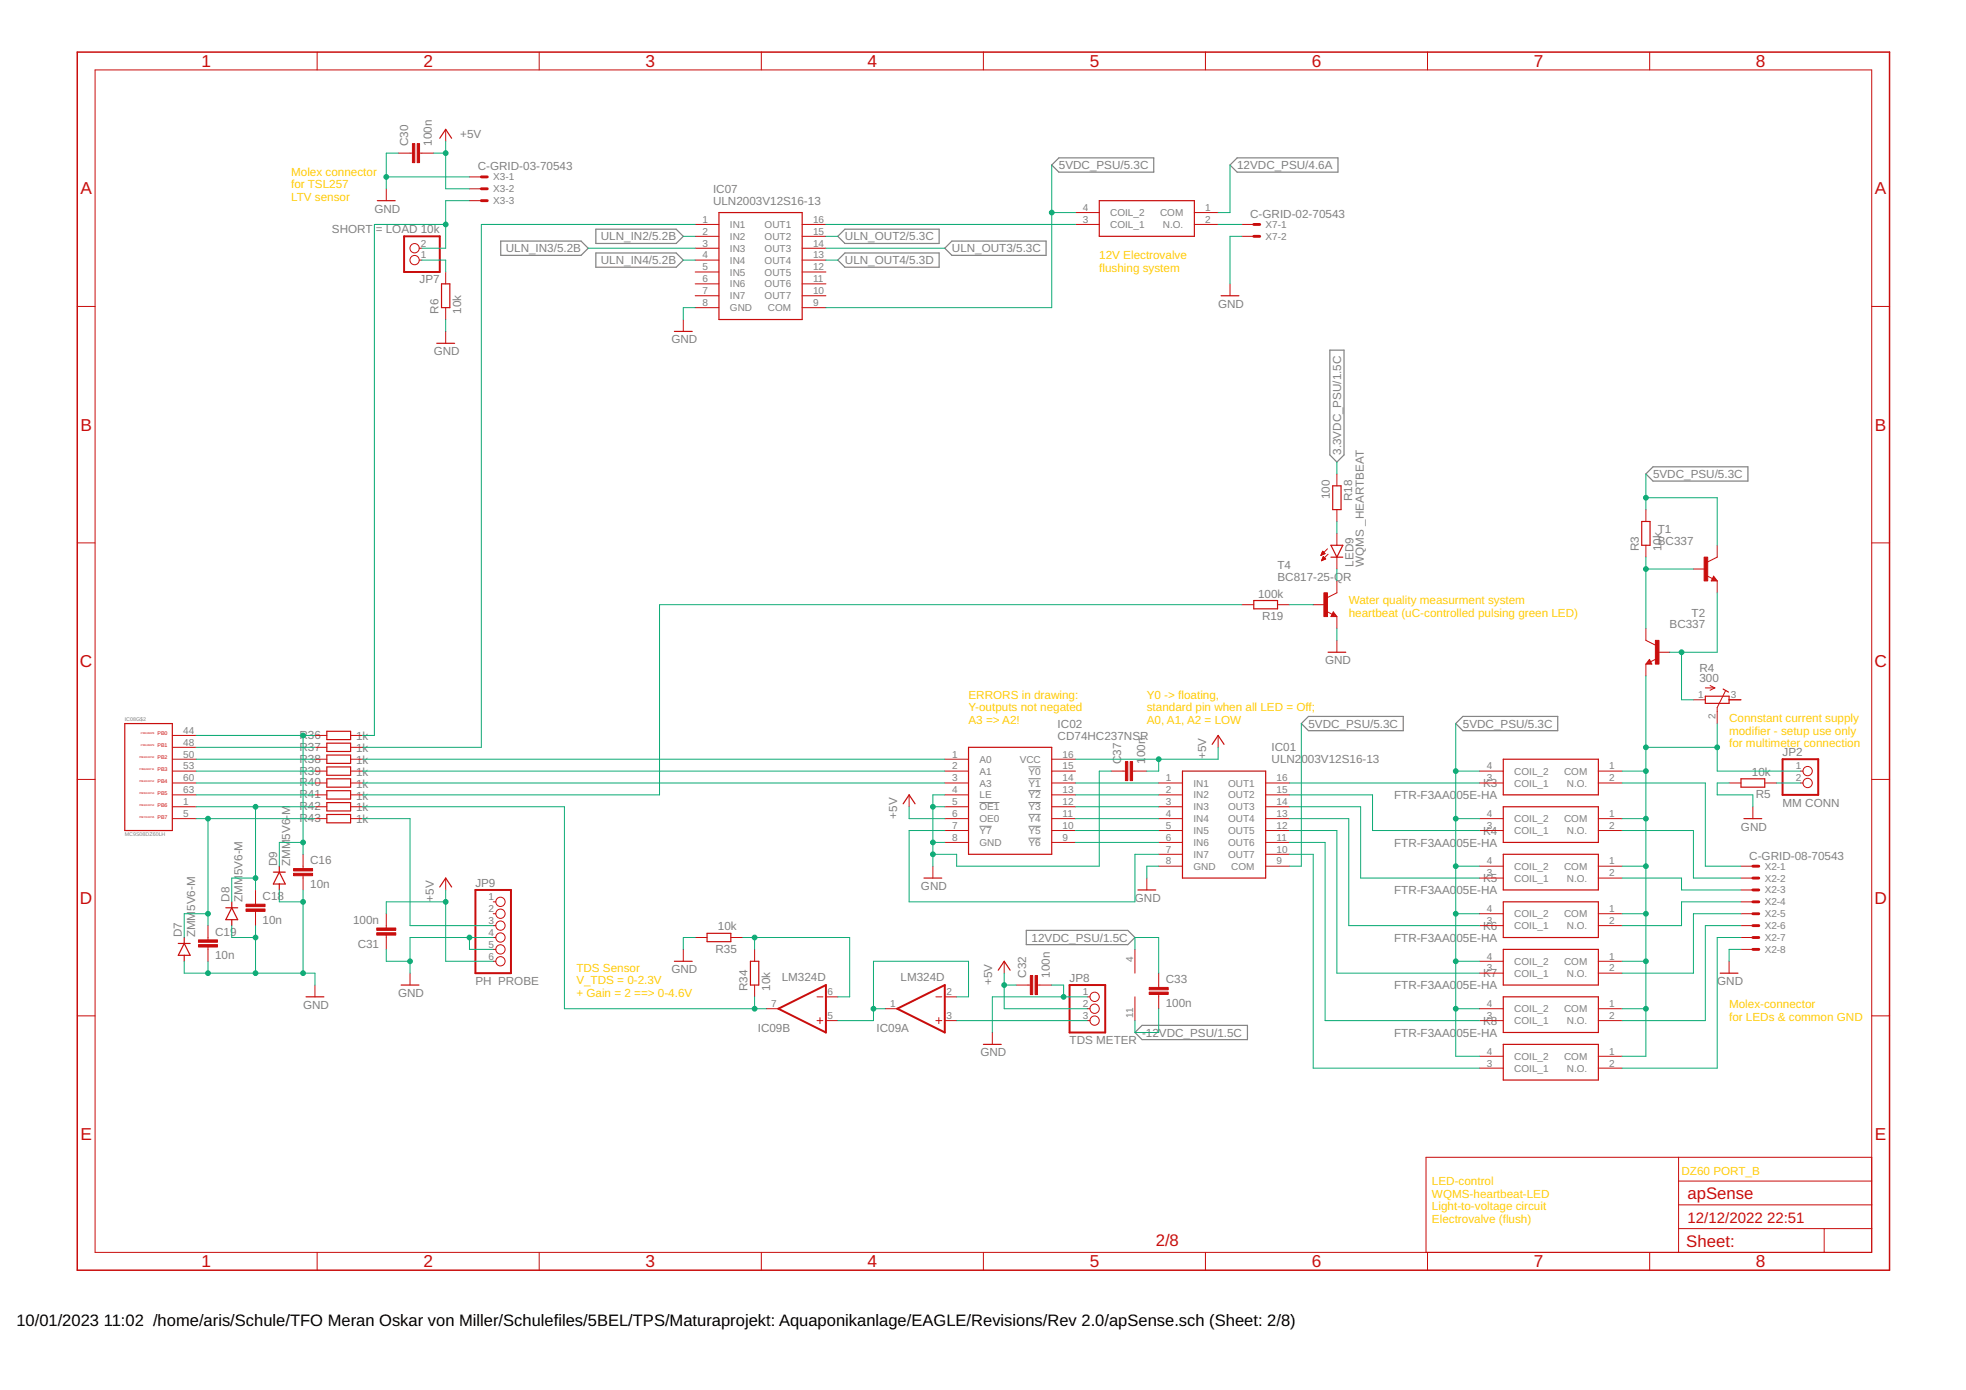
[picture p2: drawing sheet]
<svg xmlns="http://www.w3.org/2000/svg" width="420mm" height="297mm" viewBox="0 0 420 297" stroke-linecap="round" stroke-linejoin="round" font-family="sans-serif">
<path d="M209.3 171.5h4.3M209.3 176.6h2.6M219.8 171.5h2.6M219.8 176.6h2.6M219.8 163.9h2.6M219.8 166.4h2.6M219.8 169h2.6M219.8 174h2.6M219.8 179.1h2.6" fill="none" stroke="#808080" stroke-width=".21"/>
<g fill="none" stroke="#808080" stroke-width=".25">
<path d="M224.8 35.3l1.5-1.6h20.3v3.1h-20.3zM264.4 33.7h21.5v3.1h-21.5l-1.5-1.5zM107 51.5h17.2l1.5 1.5-1.5 1.6h-17.2zM127.3 49h17.2l1.5 1.5-1.5 1.5h-17.2zM127.3 54.1h17.2l1.5 1.5-1.5 1.5h-17.2zM179 50.5l1.6-1.5h20.1v3h-20.1zM179 55.6l1.6-1.5h20.1v3h-20.1zM201.9 53l1.5-1.5h20.2v3.1h-20.2zM284.2 74.8h3v22.4l-1.5 1.5-1.5-1.5zM353.3 99.8h20.2v3h-20.2l-1.6-1.5zM279.6 153.1h20.3v3h-20.3l-1.5-1.5zM312.6 153.1h20.3v3h-20.3l-1.5-1.5z"/>
<path d="M219.3 198.8h21.7l1.5 1.5-1.5 1.6h-21.7zM242.5 220.6l1.6-1.5h22.5v3.1h-22.5z"/>
</g>
<g fill="none" stroke="#c90d0c" stroke-width=".21">
<path d="M20.3 14.9h379.7v252.7h-379.7zM67.8 11.1v3.8M115.2 11.1v3.8M162.7 11.1v3.8M210.2 11.1v3.8M257.6 11.1v3.8M305.1 11.1v3.8M352.6 11.1v3.8M85.1 32.7h3M89.7 32.7h3M95.2 27.6v2.6M100.3 37.8h2.6"/>
<path d="M82.5 40.3v2.6M89.6 53h.6M89.6 55.6h.6M95.2 58.1v2.6M100.3 40.3h2.6M100.3 42.9h2.6M148.6 48h5M148.6 50.5h5M148.6 53h5M148.6 55.6h5M148.6 58.1h5M171.4 48h5.1"/>
<path d="M171.4 50.5h5.1M171.4 53h5.1M171.4 55.6h5.1M171.4 58.1h5.1M229.8 48h5.1M229.8 45.4h5.1M255.2 48h5.1M255.2 45.4h5.1M265.4 48h2.5M265.4 50.5h2.5M16.5 65.5h3.8M95.2 65.7v2.6"/>
<path d="M95.2 70.8v2.6M146 68.3v2.5M148.6 60.7h5M148.6 63.2h5M148.6 65.7h5M171.4 60.7h5.1M171.4 63.2h5.1M171.4 65.7h5.1M262.9 60.7v2.5M400 65.5h3.8M16.5 116h3.8M282.3 118.6h.2"/>
<path d="M282.4 118.5h.3M282.4 118.4h.6M282.4 119.8h.1M282.5 118.2h.6M282.5 119.7h.2M282.5 118.1h.5M282.5 119.6h.5M282.6 118h.3M282.6 119.4h.7M282.6 117.9h.2M282.6 119.3h.6M282.7 117.8l.5 .5-.9 .4z"/>
<path d="M282.7 119.2h.4M282.7 119.1h.3M282.8 119h.1M282.8 118.9l.5 .5-.9 .4zM283.7 117.3l-1.4 1.4M283.8 118.4l-1.4 1.4M285.7 101.3v2.5M285.7 108.9v2.5M285.7 114v2.5M285.7 119.1v2.5M351.7 108.9v2.5M351.7 116.5v2.6"/>
<path d="M367 116.5v2.6l-2 1M400 116h3.8M265.4 129.2h2.5M273 129.2h2.6M280.6 129.2h2.6M283.5 130.6l1.2 .7M284.9 130.7l.8 1.1h-1.3zM285.7 124.1v2.6l-2 1M285.7 131.8v2.5M285.7 136.8v2.6M351.7 134.3v2.5l2.1 1.1M354.3 139.4h2.5"/>
<path d="M361.9 121.6h2.5M364.8 123l1.2 .7M366.2 123.1l.8 1h-1.3zM367 124.1v2.6M36.8 157.2h5.1M36.8 159.7h5.1M67.3 157.2h2.5M67.3 159.7h2.5M74.9 157.2h2.6M74.9 159.7h2.6M260.3 157.2v2.5M351.7 141.9v2.6"/>
<path d="M352.5 140.9l.5 1h-1.3zM354 140.8l-1.3 .6M361.9 149.5h2.5M364.4 147h2.1M365.5 146.5l1 .5M366.5 147l-1 .5M368.7 147.7l-1.7 3.5v3.4M369.5 149.5h2.6M16.5 166.6h3.8M36.8 164.8h5.1M36.8 167.3h5.1M36.8 169.9h5.1"/>
<path d="M36.8 172.4h5.1M36.8 174.9h5.1M36.8 162.2h5.1M67.3 164.8h2.5M67.3 167.3h2.5M67.3 169.9h2.5M67.3 172.4h2.5M67.3 174.9h2.5M67.3 162.2h2.5M74.9 164.8h2.6M74.9 167.3h2.6M74.9 169.9h2.6"/>
<path d="M74.9 172.4h2.6M74.9 174.9h2.6M74.9 162.2h2.6M194.3 169.9v2.5M201.9 164.8h5.1M201.9 167.3h5.1M201.9 169.9h5.1M201.9 172.4h5.1M201.9 174.9h5.1M201.9 177.5h5.1M201.9 162.2h5.1M224.8 164.8h5"/>
<path d="M224.8 167.3h5M224.8 169.9h5M224.8 172.4h5M224.8 174.9h5M224.8 177.5h5M224.8 162.2h5M237.5 164.8h3M242 164.8h3.1M247.6 167.3h5.1M247.6 169.9h5.1M247.6 172.4h5.1M247.6 174.9h5.1"/>
<path d="M247.6 177.5h5.1M270.5 167.3h5.1M270.5 169.9h5.1M270.5 172.4h5.1M270.5 174.9h5.1M270.5 177.5h5.1M316.2 164.8h5.1M316.2 167.3h5.1M316.2 174.9h5.1M316.2 177.5h5.1M341.6 164.8h5.1M341.6 167.3h5.1"/>
<path d="M341.6 174.9h5.1M341.6 177.5h5.1M369.5 167.3h2.6M374.6 172.4v2.5M377.1 167.3h2.6M384.8 164.8h.5M384.8 167.3h.5M400 166.6h3.8M44.4 197.8v3.1M54.6 190.2v3M54.6 194.8v3M64.8 182.6v3"/>
<path d="M64.8 187.1v3.1M82.5 195.3v3M82.5 199.8v3.1M95.2 187.6v2.6M105.4 195.3h.6M105.4 197.8h.6M105.4 192.7h.6M199.4 185.1v2.5M201.9 180h5.1M224.8 180h5M245.1 187.6v2.6M247.6 180h5.1"/>
<path d="M247.6 182.6h5.1M247.6 185.1h5.1M270.5 180h5.1M270.5 182.6h5.1M270.5 185.1h5.1M316.2 185.1h5.1M316.2 187.6h5.1M316.2 195.3h5.1M316.2 197.8h5.1M341.6 185.1h5.1M341.6 187.6h5.1M341.6 195.3h5.1"/>
<path d="M341.6 197.8h5.1M372.1 185.1h2.5M372.1 187.6h2.5M372.1 195.3h2.5M372.1 197.8h2.5M372.1 190.2h2.5M372.1 192.7h2.5M16.5 217.1h3.8M44.4 202.4v3M67.3 210.5v2.5M87.6 208v2.5M105.4 205.4h.6"/>
<path d="M105.4 200.3h.6M105.4 202.9h.6M146 202.9v2.5M148.6 200.3h2.5M156.2 200.3h2.5M161.3 202.9v2.5M161.3 210.5v2.5M163.8 215.6h2.5M174.6 218.1h1.3M174.6 213h1.3M175.2 217.5v1.2M176.5 218.1h2.5"/>
<path d="M176.5 213h2.5M189.2 215.6h2.5M200 218.1h1.3M200 213h1.3M200.6 217.5v1.2M201.9 218.1h2.5M201.9 213h2.5M214.6 205.4v2.6M217.1 210.5h3.1M221.7 210.5h3.1M232.4 215.6h.5M232.4 218.1h.5"/>
<path d="M232.4 213h.5M242.5 202.9v5.1M242.5 213v5.1M247.6 208v3M247.6 212.5v3.1M316.2 205.4h5.1M316.2 208h5.1M316.2 215.6h5.1M316.2 218.1h5.1M341.6 205.4h5.1M341.6 208h5.1M341.6 215.6h5.1"/>
<path d="M341.6 218.1h5.1M369.5 205.4v2.6M372.1 200.3h2.5M372.1 202.9h2.5M400 217.1h3.8M212.1 220.6v2.6M316.2 225.7h5.1M316.2 228.3h5.1M341.6 225.7h5.1M341.6 228.3h5.1M358.7 247.3v20.3M358.7 257.5h41.3"/>
<path d="M358.7 252.4h41.3M400 247.3h-95.2v20.3M67.8 267.6v3.8M115.2 267.6v3.8M162.7 267.6v3.8M210.2 267.6v3.8M257.6 267.6v3.8M305.1 267.6v3.8M352.6 267.6v3.8M358.7 262.6h41.3M389.8 262.6v5"/>
<circle cx="88.6" cy="55.6" r=".99"/>
<circle cx="88.6" cy="53" r=".99"/>
<circle cx="386.3" cy="167.3" r=".99"/>
<circle cx="386.3" cy="164.8" r=".99"/>
<circle cx="107" cy="197.8" r=".99"/>
<circle cx="107" cy="192.7" r=".99"/>
<circle cx="107" cy="195.3" r=".99"/>
<circle cx="107" cy="200.3" r=".99"/>
<circle cx="107" cy="202.9" r=".99"/>
<circle cx="107" cy="205.4" r=".99"/>
<circle cx="233.9" cy="213" r=".99"/>
<circle cx="233.9" cy="215.6" r=".99"/>
<circle cx="233.9" cy="218.1" r=".99"/>
</g>
<path d="M16.5 11.1h387.3v260.3h-387.3z" fill="none" stroke="#c90d0c" stroke-width=".32"/>
<g fill="none" stroke="#c90d0c" stroke-width=".25">
<path d="M94 29.5l1.2-1.9 1.3 1.9M80.6 42.9h3.9M153.6 45.4h17.8v22.9h-17.8zM234.9 42.9h20.3v7.6h-20.3zM93.3 73.4h3.9M94.4 60.7h1.7v5h-1.7zM144.1 70.8h3.8M261 63.2h3.8M284.4 116.5h2.6l-1.3 2.6zM284.4 119.1h2.6M284.8 103.8h1.8v5.1h-1.8zM350.9 111.4h1.7v5.1h-1.7z"/>
<path d="M267.9 128.3h5.1v1.8h-5.1zM283.8 139.4h3.8M284.9 131.3l.2 .2h-.4l.2-.5 .6 .6h-.8M366.2 123.6l.2 .3h-.4l.2-.5 .5 .6h-.7M26.7 154.6h10.1v22.9h-10.1zM69.8 156.3h5.1v1.8h-5.1zM69.8 158.8h5.1v1.8h-5.1zM207 159.7h17.8v22.9h-17.8zM259.1 159.1l1.2-1.9 1.3 1.9M352.5 141.4l-.1 .3h.4l-.3-.5-.5 .6h.8M364.4 148.8h5.1v1.5h-5.1zM368.3 147.3l1.1 .6"/>
<path d="M69.8 166.4h5.1v1.8h-5.1zM69.8 161.4h5.1v1.7h-5.1zM69.8 163.9h5.1v1.8h-5.1zM69.8 169h5.1v1.8h-5.1zM69.8 171.5h5.1v1.8h-5.1zM69.8 174.1h5.1v1.7h-5.1zM193 171.8l1.3-1.9 1.3 1.9M252.7 164.8h17.8v22.8h-17.8zM321.3 162.2h20.3v7.7h-20.3zM321.3 172.4h20.3v7.6h-20.3zM372.1 166.4h5v1.8h-5zM372.7 174.9h3.8"/>
<path d="M48.3 194h2.5M49.5 194l1.3 2.5h-2.5zM49.5 192.7v1.3M49.5 196.5v1.3M58.4 186.4h2.6M59.7 186.4l1.3 2.5h-2.6zM59.7 185.1v1.3M59.7 188.9v1.3M94 189.5l1.2-1.9 1.3 1.9M151.1 199.5h5.1v1.7h-5.1zM197.5 187.6h3.8M243.2 190.2h3.8"/>
<path d="M321.3 182.6h20.3v7.6h-20.3zM321.3 192.7h20.3v7.6h-20.3zM38.1 201.6h2.5M39.4 201.6l1.2 2.6h-2.5zM39.4 200.3v1.3M39.4 204.2v1.2M65.4 213h3.8M85.7 210.5h3.8M144.1 205.4h3.8M160.4 205.4h1.8v5.1h-1.8zM213.3 207.3l1.3-1.9 1.3 1.9M321.3 202.9h20.3v7.6h-20.3z"/>
<path d="M321.3 213h20.3v7.6h-20.3zM367.6 208h3.8M210.2 223.2h3.8M321.3 223.2h20.3v7.6h-20.3z"/>
</g>
<g fill="#c90d0c" stroke="#c90d0c" stroke-width=".21">
<path d="M364.2 119.1h.8v5h-.8z"/>
<path d="M353.8 136.8h.7v5.1h-.7z"/>
<path d="M282.9 126.7h.8v5.1h-.8z"/>
<path d="M62.7 186.6h4.1v.5h-4.1z"/>
<path d="M62.7 185.6h4.1v.5h-4.1z"/>
<path d="M52.6 194.2h4v.6h-4z"/>
<path d="M52.6 193.2h4v.5h-4z"/>
<path d="M42.4 201.9h4.1v.5h-4.1z"/>
<path d="M42.4 200.9h4.1v.5h-4.1z"/>
<path d="M89.2 30.7h.5v4.1h-.5z"/>
<path d="M88.1 30.7h.5v4.1h-.5z"/>
<path d="M80.5 198.3h4.1v.5h-4.1z"/>
<path d="M80.5 199.3h4.1v.5h-4.1z"/>
<path d="M221.2 208.5h.5v4h-.5z"/>
<path d="M220.2 208.5h.5v4h-.5z"/>
<path d="M245.6 212h4.1v.5h-4.1z"/>
<path d="M245.6 211h4.1v.5h-4.1z"/>
<path d="M241.5 162.8h.5v4h-.5z"/>
<path d="M240.5 162.8h.5v4h-.5z"/>
</g>
<path d="M86.4 50.5h7.6v7.6h-7.6zM381 162.2h7.6v7.7h-7.6zM101.6 190.2h7.6v17.8h-7.6zM166.3 215.6l10.2-5.1v10.1zM191.7 215.6l10.2-5.1v10.1zM228.6 210.5h7.6v10.1h-7.6z" fill="none" stroke="#c90d0c" stroke-width=".42"/>
<g fill="none" stroke="#c90d0c" stroke-width=".61">
<path d="M102.9 37.8h1.2M102.9 40.3h1.2M102.9 42.9h1.2M267.9 50.5h1.3M267.9 48h1.3M374.6 185.1h1.3M374.6 187.6h1.3M374.6 190.2h1.3M374.6 192.7h1.3M374.6 195.3h1.3M374.6 197.8h1.3M374.6 200.3h1.3"/>
<path d="M374.6 202.9h1.3"/>
</g>
<g fill="none" stroke="#0dab76" stroke-width=".21">
<path d="M82.5 37.8h17.8M85.1 32.7h-2.6v7.6M92.7 32.7h2.5M95.2 30.2v10.1h5.1M224.8 35.3v30.4h-48.3M262.9 35.3v10.1h-2.6M90.2 55.6h5v2.5M95.2 48h-15.2v109.2h-2.5M100.3 42.9h-5.1v10.1h-5M125.7 53h22.9M146 50.5h2.6M146 55.6h2.6"/>
<path d="M148.6 48h-45.7v111.7h-25.4M176.5 50.5h2.5M176.5 48h53.3M176.5 53h25.4M176.5 55.6h2.5M224.8 45.4h5M260.3 48h5.1M265.4 50.5h-2.5v10.2M95.2 68.3v2.5M148.6 65.7h-2.6v2.6M285.7 98.7v2.6M285.7 111.4v2.6"/>
<path d="M351.7 101.3v7.6M351.7 119.1v15.2M351.7 106.4h15.3v10.1M265.4 129.2h-124.5v40.7h-63.4M275.6 129.2h5M285.7 121.6v2.5M285.7 134.3v2.5M351.7 121.6h10.2M359.4 139.4v10.1h2.5M367 126.7v12.7h-10.2M41.9 159.7h25.4M41.9 157.2h25.4"/>
<path d="M64.8 157.2v25.4M260.3 159.7v2.5h-30.5M278.1 154.6v30.5h-2.5M311.1 154.6v71.1h5.1M351.7 144.5v81.2h-5M351.7 159.7h15.3M367 154.6v10.2h17.8M41.9 174.9h25.4M41.9 164.8h25.4M41.9 167.3h25.4M41.9 172.4h25.4M41.9 169.9h25.4"/>
<path d="M41.9 162.2h25.4M44.4 174.9v22.9M54.6 172.4v17.8M77.5 172.4h43.1v43.2h43.2M77.5 174.9h10.1v22.9h17.8M77.5 164.8h124.4M77.5 167.3h124.4M77.5 162.2h124.4M194.3 172.4v2.5h7.6M199.4 172.4h2.5M201.9 177.5h-7.6v15.2h48.2v-10.1h5.1M201.9 169.9h-2.5v15.2"/>
<path d="M229.8 174.9h17.8M229.8 167.3h17.8M229.8 177.5h17.8M229.8 172.4h17.8M229.8 169.9h17.8M237.5 164.8h-2.6v20.3h-30.5v-2.5h-5M247.6 162.2v2.6h-2.5M275.6 174.9h12.6v22.9h28M275.6 167.3h40.6M275.6 177.5h10.1v30.5h30.5M275.6 169.9h17.7v7.6h22.9M275.6 172.4h15.2v15.2h25.4"/>
<path d="M311.1 174.9h5.1M311.1 164.8h5.1M346.7 167.3h17.7v17.8h7.7M346.7 174.9h5M346.7 164.8h5M346.7 177.5h15.2v10.1h10.2M369.5 167.3h-2.5v2.6h7.6v2.5M379.7 167.3h5.1M44.4 195.3h-5v5M49.5 197.8v2.5h5.1M54.6 187.6h-5.1v5.1M54.6 197.8v10.2"/>
<path d="M59.7 190.2v2.5h5.1M64.8 180h-5.1v5.1M64.8 190.2v17.8M95.2 190.2v15.2h10.2M95.2 192.7h-12.7v2.6M199.4 180h2.5M229.8 180h17.8M247.6 185.1h-2.5v2.5M275.6 182.6h5v45.7h35.6M275.6 180h7.6v38.1h33M311.1 195.3h5.1M311.1 185.1h5.1"/>
<path d="M346.7 195.3h5M346.7 185.1h5M346.7 187.6h12.7v2.6h12.7M372.1 195.3h-10.2v12.7h-15.2M372.1 192.7h-12.7v5.1h-12.7M372.1 197.8h-7.7v20.3h-17.7M39.4 205.4v2.6h27.9v2.5M44.4 205.4v2.6M82.5 202.9v2.5h5.1M100.3 200.3v2.6h5.1M105.4 200.3h-17.8v7.7M148.6 200.3h-2.6v2.6"/>
<path d="M158.7 200.3h22.9v12.7h-2.6M161.3 200.3v2.6M161.3 213v2.6M186.7 215.6h2.5M204.4 213h2.6v-7.6h-20.3v12.7h-7.7M204.4 218.1h28M214.6 208v7.6h17.8M214.6 210.5h2.5M224.8 210.5h2.5v2.5M232.4 213h-20.3v7.6M242.5 202.9v-2.6h5.1v7.7M247.6 215.6v5h-5.1v-2.5"/>
<path d="M311.1 215.6h5.1M311.1 205.4h5.1M346.7 215.6h5M346.7 205.4h5M372.1 200.3h-5.1v28h-20.3M372.1 202.9h-2.6v2.5"/>
</g>
<g fill="#0dab76" stroke="#0dab76" stroke-width=".21">
<circle cx="311.1" cy="215.6" r=".51"/>
<circle cx="311.1" cy="205.4" r=".51"/>
<circle cx="311.1" cy="195.3" r=".51"/>
<circle cx="311.1" cy="185.1" r=".51"/>
<circle cx="311.1" cy="174.9" r=".51"/>
<circle cx="311.1" cy="164.8" r=".51"/>
<circle cx="351.7" cy="106.4" r=".51"/>
<circle cx="224.8" cy="45.4" r=".51"/>
<circle cx="351.7" cy="121.6" r=".51"/>
<circle cx="359.4" cy="139.4" r=".51"/>
<circle cx="351.7" cy="159.7" r=".51"/>
<circle cx="367" cy="159.7" r=".51"/>
<circle cx="351.7" cy="164.8" r=".51"/>
<circle cx="351.7" cy="215.6" r=".51"/>
<circle cx="351.7" cy="205.4" r=".51"/>
<circle cx="351.7" cy="195.3" r=".51"/>
<circle cx="351.7" cy="185.1" r=".51"/>
<circle cx="351.7" cy="174.9" r=".51"/>
<circle cx="199.4" cy="180" r=".51"/>
<circle cx="199.4" cy="172.4" r=".51"/>
<circle cx="199.4" cy="182.6" r=".51"/>
<circle cx="82.5" cy="37.8" r=".51"/>
<circle cx="227.3" cy="213" r=".51"/>
<circle cx="100.3" cy="200.3" r=".51"/>
<circle cx="87.6" cy="205.4" r=".51"/>
<circle cx="54.6" cy="208" r=".51"/>
<circle cx="64.8" cy="208" r=".51"/>
<circle cx="64.8" cy="192.7" r=".51"/>
<circle cx="54.6" cy="200.3" r=".51"/>
<circle cx="44.4" cy="208" r=".51"/>
<circle cx="247.6" cy="162.2" r=".51"/>
<circle cx="95.2" cy="32.7" r=".51"/>
<circle cx="214.6" cy="210.5" r=".51"/>
<circle cx="95.2" cy="192.7" r=".51"/>
<circle cx="95.2" cy="48" r=".51"/>
<circle cx="161.3" cy="215.6" r=".51"/>
<circle cx="161.3" cy="200.3" r=".51"/>
<circle cx="64.8" cy="157.2" r=".51"/>
<circle cx="64.8" cy="180" r=".51"/>
<circle cx="54.6" cy="172.4" r=".51"/>
<circle cx="54.6" cy="187.6" r=".51"/>
<circle cx="44.4" cy="174.9" r=".51"/>
<circle cx="44.4" cy="195.3" r=".51"/>
<circle cx="186.7" cy="215.6" r=".51"/>
</g>
<g font-size="3.7" fill="#c90d0c">
<text x="43" y="14.3">1</text>
<text x="90.5" y="14.3">2</text>
<text x="138" y="14.3">3</text>
<text x="185.4" y="14.3">4</text>
<text x="232.9" y="14.3">5</text>
<text x="280.3" y="14.3">6</text>
<text x="327.8" y="14.3">7</text>
<text x="375.3" y="14.3">8</text>
<text x="17.2" y="41.5">A</text>
<text x="400.7" y="41.5">A</text>
<text x="17.2" y="92">B</text>
<text x="400.7" y="92">B</text>
<text x="17.1" y="142.6">C</text>
<text x="400.6" y="142.6">C</text>
<text x="17.1" y="193.1">D</text>
<text x="400.6" y="193.1">D</text>
<text x="17.2" y="243.7">E</text>
<text x="400.7" y="243.7">E</text>
<text x="43" y="270.8">1</text>
<text x="90.5" y="270.8">2</text>
<text x="138" y="270.8">3</text>
<text x="185.4" y="270.8">4</text>
<text x="232.9" y="270.8">5</text>
<text x="280.3" y="270.8">6</text>
<text x="327.8" y="270.8">7</text>
<text x="375.3" y="270.8">8</text>
</g>
<g font-size="3.6" fill="#c90d0c">
<text x="360.6" y="256.2">apSense</text>
<text x="247" y="266.4">2/8</text>
<text x="360.4" y="266.5">Sheet:</text>
</g>
<g font-size="3.5">
<text x="3.5" y="283.3">10/01/2023</text>
<text x="22.2" y="283.3">11:02 /home/aris/Schule/TFO Meran Oskar von Miller/Schulefiles/5BEL/TPS/Maturaprojekt: Aquaponikanlage/EAGLE/Revisions/Rev 2.0/apSense.sch (Sheet: 2/8)</text>
</g>
<g font-size="3.2" fill="#c90d0c">
<text x="360.6" y="261.3">12/12/2022</text>
<text x="377.6" y="261.3">22:51</text>
</g>
<g font-size="2.5" fill="#808080">
<text x="98.4" y="29.4">+5V</text>
<text x="87.2" y="31.2" transform="rotate(-90 87.2 31.2)">C30</text>
<text x="92.3" y="31.2" transform="rotate(-90 92.3 31.2)">100n</text>
<text x="102.1" y="36.4">C-GRID-03-70543</text>
<text x="152.4" y="41.2">IC07</text>
<text x="226.3" y="36.2">5VDC_PSU/5.3C</text>
<text x="264.4" y="36.2">12VDC_PSU/4.6A</text>
<text x="80" y="45.4">GND</text>
<text x="152.4" y="43.8">ULN2003V12S16-13</text>
<text x="267.2" y="46.6">C-GRID-02-70543</text>
<text x="70.9" y="49.7">SHORT</text>
<text x="80.3" y="49.7">= LOAD 10k</text>
<text x="108.1" y="53.9">ULN_IN3/5.2B</text>
<text x="128.4" y="51.4">ULN_IN2/5.2B</text>
<text x="180.6" y="51.4">ULN_OUT2/5.3C</text>
<text x="203.4" y="53.9">ULN_OUT3/5.3C</text>
<text x="128.4" y="56.5">ULN_IN4/5.2B</text>
<text x="180.6" y="56.5">ULN_OUT4/5.3D</text>
<text x="89.7" y="60.5">JP7</text>
<text x="260.3" y="65.7">GND</text>
<text x="93.7" y="67" transform="rotate(-90 93.7 67)">R6</text>
<text x="98.5" y="67" transform="rotate(-90 98.5 67)">10k</text>
<text x="92.7" y="75.9">GND</text>
<text x="143.5" y="73.4">GND</text>
<text x="286.6" y="97.2" transform="rotate(-90 286.6 97.2)">3.3VDC_PSU/1.5C</text>
<text x="284.2" y="106.7" transform="rotate(-90 284.2 106.7)">100</text>
<text x="289" y="107.1" transform="rotate(-90 289 107.1)">R18</text>
<text x="353.3" y="102.2">5VDC_PSU/5.3C</text>
<text x="354.3" y="114">T1</text>
<text x="350.3" y="117.8" transform="rotate(-90 350.3 117.8)">R3</text>
<text x="354.3" y="116.5">BC337</text>
<text x="355.1" y="117.8" transform="rotate(-90 355.1 117.8)">10k</text>
<text x="273" y="124.1">BC817-25-QR</text>
<text x="273" y="121.6">T4</text>
<text x="289.3" y="121.1" transform="rotate(-90 289.3 121.1)">LED9</text>
<text x="291.4" y="121.1" transform="rotate(-90 291.4 121.1)">WQMS _HEARTBEAT</text>
<text x="268.9" y="127.7">100k</text>
<text x="361.5" y="131.8">T2</text>
<text x="269.7" y="132.5">R19</text>
<text x="356.8" y="134.3">BC337</text>
<text x="283.2" y="141.9">GND</text>
<text x="363.2" y="143.6">R4</text>
<text x="363.2" y="145.7">300</text>
<text x="226" y="155.5">IC02</text>
<text x="279.6" y="155.5">5VDC_PSU/5.3C</text>
<text x="312.6" y="155.5">5VDC_PSU/5.3C</text>
<text x="64" y="157.9">R36</text>
<text x="64" y="160.4">R37</text>
<text x="76.1" y="158.2">1k</text>
<text x="76.1" y="160.7">1k</text>
<text x="226" y="158.1">CD74HC237NSR</text>
<text x="244.7" y="161.9" transform="rotate(-90 244.7 161.9)">00n</text>
<text x="271.7" y="160.6">IC01</text>
<text x="381" y="161.6">JP2</text>
<text x="64" y="163">R38</text>
<text x="64" y="165.5">R39</text>
<text x="76.1" y="163.3">1k</text>
<text x="76.1" y="165.8">1k</text>
<text x="239.6" y="163.3" transform="rotate(-90 239.6 163.3)">C37</text>
<text x="244.7" y="163.3" transform="rotate(-90 244.7 163.3)">1</text>
<text x="257.8" y="162.2" transform="rotate(-90 257.8 162.2)">+5V</text>
<text x="271.7" y="163.1">ULN2</text>
<text x="278.1" y="163.1">003V12S16-13</text>
<text x="374.4" y="165.8">10k</text>
<text x="64" y="168.1">R40</text>
<text x="64" y="170.6">R41</text>
<text x="64" y="173.1">R42</text>
<text x="76.1" y="168.3">1k</text>
<text x="76.1" y="170.9">1k</text>
<text x="76.1" y="173.4">1k</text>
<text x="297.9" y="170.7">FTR-F3AA0</text>
<text x="311.2" y="170.7">05E-HA</text>
<text x="317" y="168.2">K3</text>
<text x="375.2" y="170.6">R5</text>
<text x="381" y="172.4">MM CONN</text>
<text x="62" y="179.4" transform="rotate(-90 62 179.4)">5V6-M</text>
<text x="64" y="175.7">R43</text>
<text x="76.1" y="176">1k</text>
<text x="191.7" y="174.9" transform="rotate(-90 191.7 174.9)">+5V</text>
<text x="317" y="178.4">K4</text>
<text x="372.1" y="177.5">GND</text>
<text x="59.2" y="185.1" transform="rotate(-90 59.2 185.1)">D9</text>
<text x="62" y="185.1" transform="rotate(-90 62 185.1)">ZMM</text>
<text x="66.3" y="184.7">C16</text>
<text x="297.9" y="180.9">FTR-F3AA0</text>
<text x="311.2" y="180.9">05E-HA</text>
<text x="373.8" y="183.7">C-GRID-08-70543</text>
<text x="51.8" y="187" transform="rotate(-90 51.8 187)">5V6-M</text>
<text x="66.3" y="189.8">10n</text>
<text x="101.6" y="189.5">JP9</text>
<text x="196.8" y="190.2">GND</text>
<text x="297.9" y="191.1">FTR-F3AA0</text>
<text x="311.2" y="191.1">05E-HA</text>
<text x="317" y="188.5">K5</text>
<text x="41.7" y="194.6" transform="rotate(-90 41.7 194.6)">5V6-M</text>
<text x="49" y="192.7" transform="rotate(-90 49 192.7)">D8</text>
<text x="51.8" y="192.7" transform="rotate(-90 51.8 192.7)">ZMM</text>
<text x="56.1" y="197.4">10n</text>
<text x="56.1" y="192.3">C18</text>
<text x="75.5" y="197.4">100n</text>
<text x="92.7" y="192.7" transform="rotate(-90 92.7 192.7)">+5V</text>
<text x="242.5" y="192.7">GND</text>
<text x="38.9" y="200.3" transform="rotate(-90 38.9 200.3)">D7</text>
<text x="41.7" y="200.3" transform="rotate(-90 41.7 200.3)">ZMM</text>
<text x="46" y="200">C19</text>
<text x="76.4" y="202.5">C31</text>
<text x="152.9" y="203.6">R35</text>
<text x="153.4" y="198.8">10k</text>
<text x="220.5" y="201.2">12VDC_PSU/1.5C</text>
<text x="297.9" y="201.2">FTR-F3AA0</text>
<text x="311.2" y="201.2">05E-HA</text>
<text x="317" y="198.7">K6</text>
<text x="46" y="205">10n</text>
<text x="143.5" y="208">GND</text>
<text x="167.1" y="209.7">LM324D</text>
<text x="192.5" y="209.7">LM324D</text>
<text x="219.3" y="209" transform="rotate(-90 219.3 209)">C32</text>
<text x="224.4" y="209" transform="rotate(-90 224.4 209)">100n</text>
<text x="228.6" y="209.9">JP8</text>
<text x="317" y="208.8">K7</text>
<text x="64.8" y="215.6">GND</text>
<text x="85.1" y="213">GND</text>
<text x="101.6" y="210.5">PH PROBE</text>
<text x="159.8" y="211.8" transform="rotate(-90 159.8 211.8)">R34</text>
<text x="164.6" y="211.8" transform="rotate(-90 164.6 211.8)">10k</text>
<text x="212.1" y="210.5" transform="rotate(-90 212.1 210.5)">+5V</text>
<text x="249.1" y="215.2">100n</text>
<text x="249.1" y="210.1">C33</text>
<text x="297.9" y="211.4">FTR-F3AA0</text>
<text x="311.2" y="211.4">05E-HA</text>
<text x="367" y="210.5">GND</text>
<text x="161.9" y="220.5">IC09B</text>
<text x="187.3" y="220.5">IC09A</text>
<text x="244.1" y="221.5">-12VDC_PSU/1.5C</text>
<text x="297.9" y="221.5">FTR-F3AA0</text>
<text x="311.2" y="221.5">05E-HA</text>
<text x="317" y="219">K8</text>
<text x="209.5" y="225.7">GND</text>
<text x="228.6" y="223.2">TDS METER</text>
</g>
<g font-size="2.5" fill="#ffcd07">
<text x="62.2" y="37.5">Molex connector</text>
<text x="62.2" y="40.2">for TSL257</text>
<text x="62.2" y="42.9">LTV sensor</text>
<text x="234.9" y="55.5">12V Electrovalve</text>
<text x="234.9" y="58.1">flushing system</text>
<text x="288.3" y="129.1">Water quality measurment system</text>
<text x="288.3" y="131.8">heartbeat (uC-controlled pulsing green LED)</text>
<text x="207" y="149.3">ERRORS in drawing:</text>
<text x="245.1" y="149.3">Y0 -&gt; floating,</text>
<text x="207" y="152">Y-outputs not negated</text>
<text x="207" y="154.6">A3 =&gt; A2!</text>
<text x="245.1" y="152">standard pin when all LED = Off;</text>
<text x="245.1" y="154.6">A0, A1, A2 = LOW</text>
<text x="369.5" y="154.4">Connstant current supply</text>
<text x="369.5" y="157">modifier - setup use only</text>
<text x="369.5" y="159.7">for multimeter connection</text>
<text x="123.2" y="207.7">TDS Sensor</text>
<text x="123.2" y="210.4">V_TDS = 0-2.3V</text>
<text x="123.2" y="213">+ Gain = 2 ==&gt; 0-4.6V</text>
<text x="369.5" y="215.4">Molex-connector</text>
<text x="369.5" y="218.1">for LEDs &amp; common GND</text>
<text x="359.4" y="251.1">DZ60 PORT_B</text>
<text x="306" y="253.3">LED-control</text>
<text x="306" y="255.9">WQMS-heartbeat-LED</text>
<text x="306" y="258.6">Light-to-voltage circuit</text>
<text x="306" y="261.3">Electrovalve (flush)</text>
</g>
<g font-size="2.1" fill="#808080">
<text x="105.4" y="38.6">X3-1</text>
<text x="105.4" y="41.1">X3-2</text>
<text x="105.4" y="43.6">X3-3</text>
<text x="150.1" y="47.6">1</text>
<text x="173.8" y="47.6">16</text>
<text x="231.4" y="47.6">3</text>
<text x="231.4" y="45.1">4</text>
<text x="237.3" y="46.2">COIL_2</text>
<text x="247.9" y="46.2">COM</text>
<text x="257.6" y="45.1">1</text>
<text x="257.6" y="47.6">2</text>
<text x="90" y="52.7">2</text>
<text x="150.1" y="50.1">2</text>
<text x="150.1" y="52.7">3</text>
<text x="156" y="48.7">IN1</text>
<text x="156" y="51.3">IN2</text>
<text x="156" y="53.8">IN3</text>
<text x="163.4" y="48.7">OUT1</text>
<text x="163.4" y="51.3">OUT2</text>
<text x="163.4" y="53.8">OUT3</text>
<text x="173.8" y="50.1">15</text>
<text x="173.8" y="52.7">14</text>
<text x="237.3" y="48.7">COIL_1</text>
<text x="248.5" y="48.7">N.O.</text>
<text x="270.5" y="51.3">X7-2</text>
<text x="270.5" y="48.7">X7-1</text>
<text x="90" y="55.2">1</text>
<text x="150.1" y="55.2">4</text>
<text x="150.1" y="57.8">5</text>
<text x="156" y="56.3">IN4</text>
<text x="156" y="58.9">IN5</text>
<text x="163.4" y="56.3">OUT4</text>
<text x="163.4" y="58.9">OUT5</text>
<text x="173.8" y="55.2">13</text>
<text x="173.8" y="57.8">12</text>
<text x="150.1" y="60.3">6</text>
<text x="150.1" y="62.8">7</text>
<text x="150.1" y="65.4">8</text>
<text x="156" y="61.4">IN6</text>
<text x="156" y="64">IN7</text>
<text x="163.4" y="61.4">OUT6</text>
<text x="163.4" y="64">OUT7</text>
<text x="173.8" y="60.3">11</text>
<text x="173.8" y="62.8">10</text>
<text x="173.8" y="65.4">9</text>
<text x="156" y="66.5">GND</text>
<text x="164.1" y="66.5">COM</text>
<text x="362.9" y="149.2">1</text>
<text x="369.9" y="149.2">3</text>
<text x="366.6" y="153.6" transform="rotate(-90 366.6 153.6)">2</text>
<text x="39.2" y="156.8">44</text>
<text x="39.2" y="159.3">48</text>
<text x="39.2" y="161.9">50</text>
<text x="203.5" y="161.9">1</text>
<text x="227.1" y="161.9">16</text>
<text x="39.2" y="164.4">53</text>
<text x="39.2" y="167">60</text>
<text x="203.5" y="164.4">2</text>
<text x="203.5" y="167">3</text>
<text x="209.3" y="163">A0</text>
<text x="209.3" y="165.5">A1</text>
<text x="217.9" y="163">VCC</text>
<text x="219.8" y="165.5">Y0</text>
<text x="227.1" y="164.4">15</text>
<text x="227.1" y="167">14</text>
<text x="249.2" y="167">1</text>
<text x="272.8" y="167">16</text>
<text x="317.8" y="167">3</text>
<text x="317.8" y="164.4">4</text>
<text x="323.6" y="165.5">COIL_2</text>
<text x="334.3" y="165.5">COM</text>
<text x="343.9" y="164.4">1</text>
<text x="343.9" y="167">2</text>
<text x="383.8" y="164.4">1</text>
<text x="383.8" y="167">2</text>
<text x="39.2" y="169.5">63</text>
<text x="39.2" y="172">1</text>
<text x="203.5" y="169.5">4</text>
<text x="203.5" y="172">5</text>
<text x="209.3" y="168.1">A3</text>
<text x="209.3" y="170.6">LE</text>
<text x="209.3" y="173.2">OE1</text>
<text x="219.8" y="168.1">Y1</text>
<text x="219.8" y="170.6">Y2</text>
<text x="219.8" y="173.2">Y3</text>
<text x="227.1" y="169.5">13</text>
<text x="227.1" y="172">12</text>
<text x="249.2" y="169.5">2</text>
<text x="249.2" y="172">3</text>
<text x="255" y="168.1">IN1</text>
<text x="255" y="170.6">IN2</text>
<text x="255" y="173.2">IN3</text>
<text x="262.4" y="168.1">OUT1</text>
<text x="262.4" y="170.6">OUT2</text>
<text x="262.4" y="173.2">OUT3</text>
<text x="272.8" y="169.5">15</text>
<text x="272.8" y="172">14</text>
<text x="323.6" y="168.1">COIL_1</text>
<text x="334.9" y="168.1">N.O.</text>
<text x="39.2" y="174.6">5</text>
<text x="203.5" y="174.6">6</text>
<text x="203.5" y="177.1">7</text>
<text x="203.5" y="179.7">8</text>
<text x="209.3" y="175.7">OE0</text>
<text x="209.3" y="178.2">Y7</text>
<text x="219.8" y="175.7">Y4</text>
<text x="219.8" y="178.2">Y5</text>
<text x="227.1" y="174.6">11</text>
<text x="227.1" y="177.1">10</text>
<text x="227.1" y="179.7">9</text>
<text x="249.2" y="174.6">4</text>
<text x="249.2" y="177.1">5</text>
<text x="249.2" y="179.7">6</text>
<text x="255" y="175.7">IN4</text>
<text x="255" y="178.2">IN5</text>
<text x="262.4" y="175.7">OUT4</text>
<text x="262.4" y="178.2">OUT5</text>
<text x="272.8" y="174.6">13</text>
<text x="272.8" y="177.1">12</text>
<text x="272.8" y="179.7">11</text>
<text x="317.8" y="177.1">3</text>
<text x="317.8" y="174.6">4</text>
<text x="323.6" y="178.2">COIL_1</text>
<text x="323.6" y="175.7">COIL_2</text>
<text x="334.3" y="175.7">COM</text>
<text x="334.9" y="178.2">N.O.</text>
<text x="343.9" y="174.6">1</text>
<text x="343.9" y="177.1">2</text>
<text x="209.3" y="180.8">GND</text>
<text x="219.8" y="180.8">Y6</text>
<text x="249.2" y="182.2">7</text>
<text x="249.2" y="184.7">8</text>
<text x="255" y="180.8">IN6</text>
<text x="255" y="183.3">IN7</text>
<text x="255" y="185.9">GND</text>
<text x="262.4" y="180.8">OUT6</text>
<text x="262.4" y="183.3">OUT7</text>
<text x="263.1" y="185.9">COM</text>
<text x="272.8" y="182.2">10</text>
<text x="272.8" y="184.7">9</text>
<text x="317.8" y="184.7">4</text>
<text x="323.6" y="185.9">COIL_2</text>
<text x="334.3" y="185.9">COM</text>
<text x="343.9" y="184.7">1</text>
<text x="377.1" y="185.9">X2-1</text>
<text x="317.8" y="187.3">3</text>
<text x="323.6" y="188.4">COIL_1</text>
<text x="334.9" y="188.4">N.O.</text>
<text x="343.9" y="187.3">2</text>
<text x="377.1" y="188.4">X2-2</text>
<text x="377.1" y="190.9">X2-3</text>
<text x="104.4" y="192.4">1</text>
<text x="104.4" y="194.9">2</text>
<text x="104.4" y="197.4">3</text>
<text x="317.8" y="197.4">3</text>
<text x="317.8" y="194.9">4</text>
<text x="323.6" y="196">COIL_2</text>
<text x="334.3" y="196">COM</text>
<text x="343.9" y="194.9">1</text>
<text x="343.9" y="197.4">2</text>
<text x="377.1" y="193.5">X2-4</text>
<text x="377.1" y="196">X2-5</text>
<text x="104.4" y="200">4</text>
<text x="104.4" y="202.5">5</text>
<text x="323.6" y="198.6">COIL_1</text>
<text x="334.9" y="198.6">N.O.</text>
<text x="377.1" y="198.6">X2-6</text>
<text x="377.1" y="201.1">X2-7</text>
<text x="377.1" y="203.6">X2-8</text>
<text x="104.4" y="205.1">6</text>
<text x="242.2" y="205.6" transform="rotate(-90 242.2 205.6)">4</text>
<text x="317.8" y="207.6">3</text>
<text x="317.8" y="205.1">4</text>
<text x="323.6" y="208.7">COIL_1</text>
<text x="323.6" y="206.2">COIL_2</text>
<text x="334.3" y="206.2">COM</text>
<text x="334.9" y="208.7">N.O.</text>
<text x="343.9" y="205.1">1</text>
<text x="343.9" y="207.6">2</text>
<text x="164.8" y="215.2">7</text>
<text x="176.9" y="212.7">6</text>
<text x="190.2" y="215.2">1</text>
<text x="202.3" y="212.7">2</text>
<text x="231.4" y="212.7">1</text>
<text x="231.4" y="215.2">2</text>
<text x="317.8" y="215.2">4</text>
<text x="343.9" y="215.2">1</text>
<text x="176.9" y="217.8">5</text>
<text x="202.3" y="217.8">3</text>
<text x="231.4" y="217.8">3</text>
<text x="242.2" y="217.6" transform="rotate(-90 242.2 217.6)">11</text>
<text x="317.8" y="217.8">3</text>
<text x="323.6" y="218.9">COIL_1</text>
<text x="323.6" y="216.3">COIL_2</text>
<text x="334.3" y="216.3">COM</text>
<text x="334.9" y="218.9">N.O.</text>
<text x="343.9" y="217.8">2</text>
<text x="317.8" y="227.9">3</text>
<text x="317.8" y="225.4">4</text>
<text x="323.6" y="226.5">COIL_2</text>
<text x="334.3" y="226.5">COM</text>
<text x="343.9" y="225.4">1</text>
<text x="343.9" y="227.9">2</text>
<text x="323.6" y="229">COIL_1</text>
<text x="334.9" y="229">N.O.</text>
</g>
<g font-size="1.1" fill="#808080">
<text x="26.7" y="154">IC08G$2</text>
<text x="26.7" y="178.7">MC9S08DZ60LH</text>
</g>
<g font-size="1.1" fill="#c90d0c">
<text x="33.7" y="157.2">PB0</text>
<text x="33.7" y="159.7">PB1</text>
<text x="33.7" y="162.2">PB2</text>
<text x="33.7" y="164.8">PB3</text>
<text x="33.7" y="167.3">PB4</text>
<text x="33.7" y="169.9">PB5</text>
<text x="33.7" y="172.4">PB6</text>
<text x="33.7" y="174.9">PB7</text>
</g>
<g font-size=".6" fill="#c90d0c">
<text x="30.1" y="159.5">PIB1/ADP9</text>
<text x="30.1" y="156.9">PIB0/ADP8</text>
<text x="29.8" y="167.1">PIB4/ADP12</text>
<text x="29.8" y="162">PIB2/ADP10</text>
<text x="29.8" y="164.5">PIB3/ADP11</text>
<text x="29.8" y="172.2">PIB6/ADP14</text>
<text x="29.8" y="169.6">PIB5/ADP13</text>
<text x="29.8" y="174.7">PIB7/ADP15</text>
</g>
</svg>
